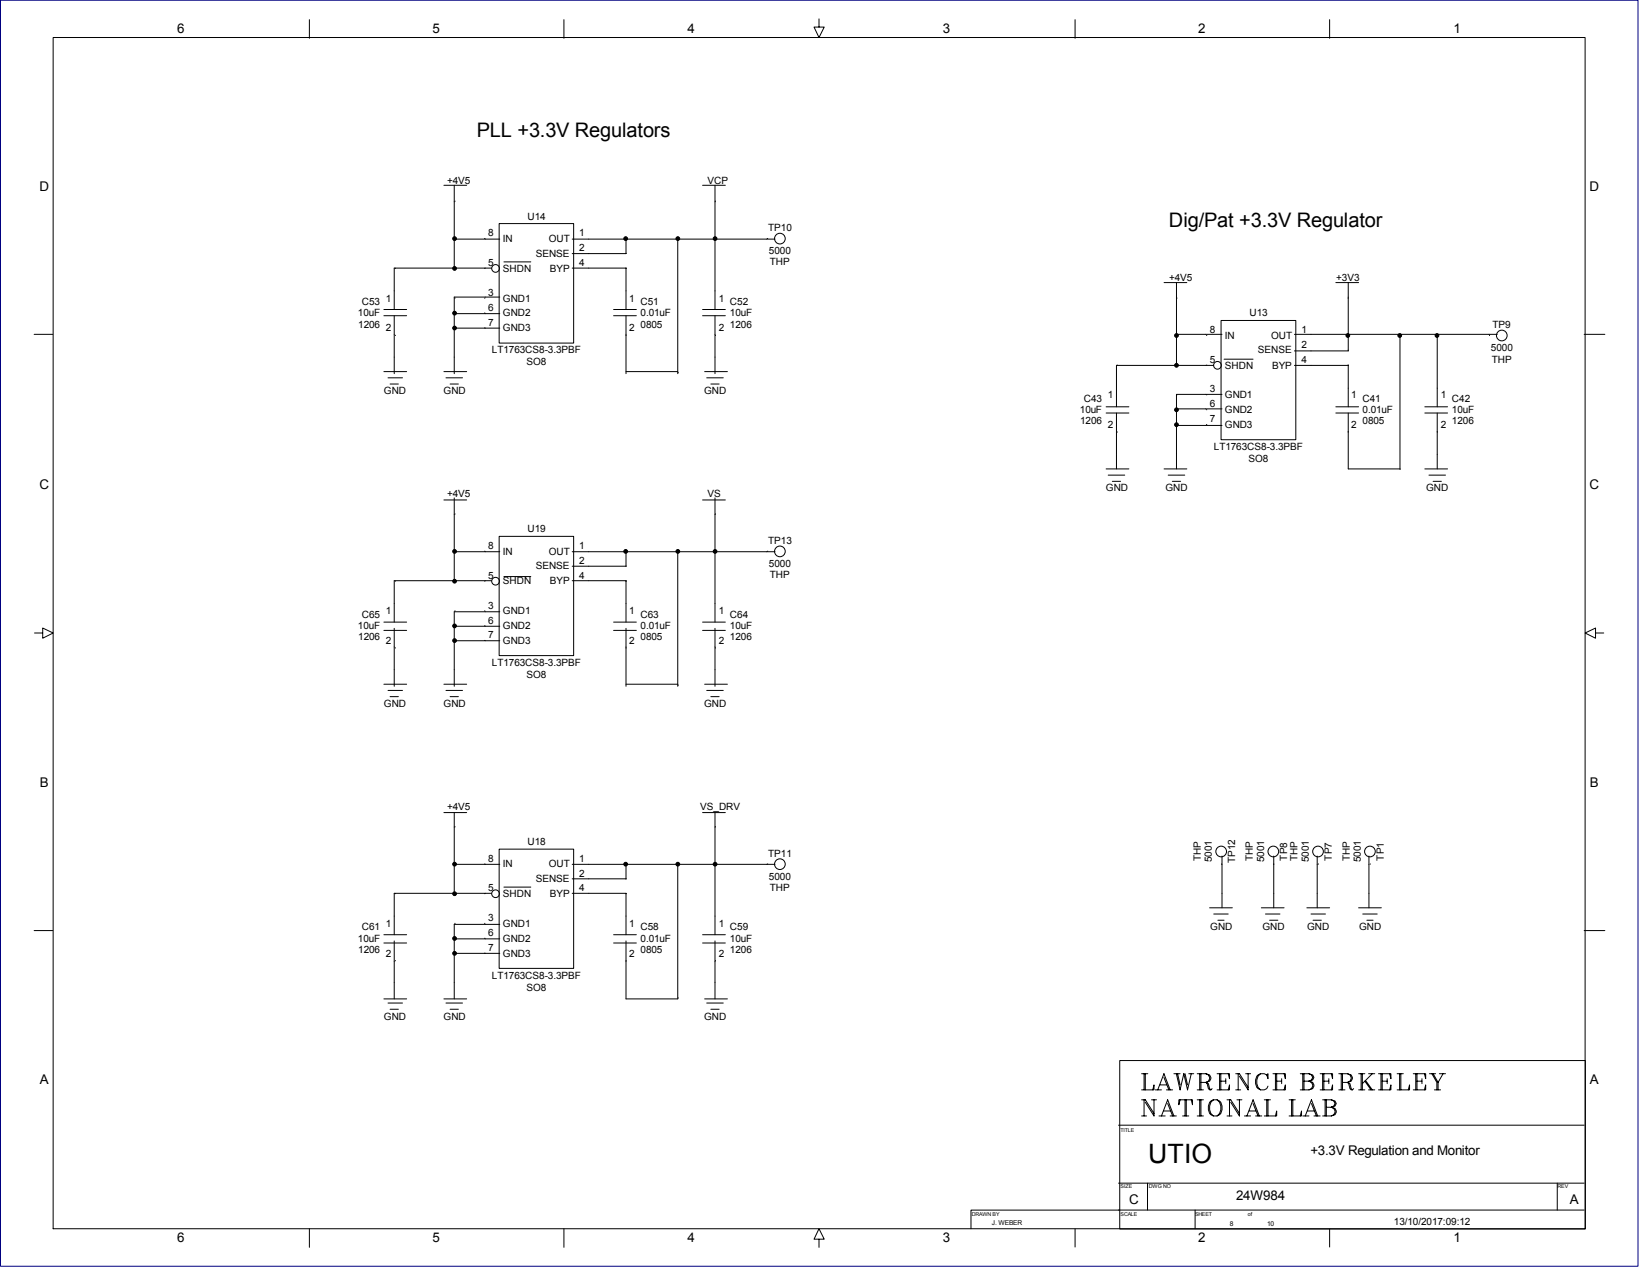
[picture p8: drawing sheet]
<svg xmlns="http://www.w3.org/2000/svg" width="279mm" height="216mm" viewBox="0 0 279 216" stroke-linecap="round" stroke-linejoin="round" font-family="sans-serif">
<path d="M.1 0h279.1v215.8h-279.1z" fill="none" stroke="#000080" stroke-width=".17"/>
<g fill="none" stroke="#000" stroke-width=".17">
<path d="M9.1 6.4h261.1v203h-261.1zM52.7 3.4v3.1M96.1 3.4v3.1M139.6 3.2v1.4h.9l-.9 1.8-.8-1.8h.8M183.3 3.4v3.1M226.7 3.4v3.1M75.7 31.6h3.9M77.4 31.6v14.1M85.1 38.1h12.7v20.4h-12.7zM119.8 31.6h3.8M121.9 31.6v21.1M5.8 57h3.2"/>
<path d="M65.4 53.8h3.9M65.4 52.7h3.9M67.2 53.8v9.9M77.4 40.7h7.8M77.4 53.4h7.8M77.4 55.9h7.8M83.8 45.7h-16.6v7M85.2 50.6h-7.8v13.1M85.9 44.6h4.6M97.5 40.7h34.6M97.5 45.7h9.2v7M104.6 53.8h3.9"/>
<path d="M104.6 52.7h3.9M106.7 40.7v2.5h-9.2M106.7 53.8v9.9M115.5 40.7v23M119.8 53.8h3.8M119.8 52.7h3.8M121.9 53.8v9.9M198.4 48.2h3.9M200.6 57h7.7M200.6 48.2v14.1M208.2 54.6h12.7v20.3h-12.7zM220.7 57h34.5"/>
<path d="M227.7 48.2h3.9M229.8 48.2v11.6h-9.1M238.7 57v22.9h-8.9v-9.5M245 57v12.3M270.1 57h3.5M65.4 63.3h3.9M66.1 64.4h2.5M66.5 65.4h1.4M75.7 63.3h3.9M76 64.4h2.8M76.7 65.4h1.4M106.7 63.3h8.8"/>
<path d="M120.1 63.3h3.9M120.5 64.4h2.8M121.2 65.4h1.4M188.6 70.4h3.8M188.6 69.3h3.8M188.6 79.9h3.8M190.3 70.4v9.5M198.4 79.9h3.9M200.6 69.7h7.7M200.6 72.5h7.7M206.9 62.3h-16.6v7M208.3 67.2h-7.7v12.7"/>
<path d="M208.7 61.2h4.9M220.7 62.3h9.1v7M227.7 70.4h3.9M227.7 69.3h3.9M242.9 70.4h3.9M242.9 69.3h3.9M242.9 79.9h3.9M245 70.4v9.5M75.7 85.2h3.9M77.4 84.8v14.2M77.4 94h7.8M83.8 99h-16.6v7"/>
<path d="M85.1 91.4h12.7v20.3h-12.7zM85.9 98.2h4.6M97.5 99h9.2v7M97.5 94h34.6M106.7 94v2.5h-9.2M115.5 94v22.9M119.8 85.2h3.8M121.9 84.8v21.2M188.9 81h2.8M189.6 82h1.4M199.1 81h2.9M199.8 82h1.5"/>
<path d="M243.6 81h2.8M244.3 82h1.4M5.9 107.9h1.4v-.9l1.8 .9-1.8 .9v-.9M65.4 107.4h3.9M65.4 106h3.9M65.4 116.6h3.9M66.1 117.7h2.5M66.5 118.7h1.4M67.2 107.1v9.8M75.7 116.6h3.9M76 117.7h2.8M76.7 118.7h1.4"/>
<path d="M77.4 106.7h7.8M77.4 109.2h7.8M85.2 104.2h-7.8v12.7M104.6 107.4h3.9M104.6 106h3.9M106.7 107.1v9.8M106.7 116.6h8.8M119.8 107.4h3.8M119.8 106h3.8M120.1 116.6h3.9M120.5 117.7h2.8M121.2 118.7h1.4"/>
<path d="M121.9 107.1v9.8M272 107.9v-.9l-1.8 .9 1.8 .9v-.9h1.4M75.7 138.5h3.9M77.4 138.5v13.7M119.8 138.5h3.8M121.9 138.5v20.8M5.8 158.6h3.2M65.4 159.3h3.9M77.4 147.3h7.8M77.4 160h7.8M83.8 152.2h-16.6v7.1M85.1 144.7h12.7v20.3h-12.7z"/>
<path d="M85.2 157.5h-7.8v12.7M85.9 151.2h4.6M97.5 152.2h9.2v7.1M97.5 147.3h34.6M104.6 159.3h3.9M106.7 147.3v2.5h-9.2M115.5 147.3v22.9h-8.8v-9.9M119.8 159.3h3.8M206.2 154.7h3.9M206.9 155.8h2.5M207.6 156.8h1.1M208.3 145.9v8.8"/>
<path d="M215 154.7h3.9M215.7 155.8h2.5M216.4 156.8h1.4M217.1 145.9v8.8M222.8 154.7h3.9M223.5 155.8h2.5M223.8 156.8h1.4M224.5 145.9v8.8M231.6 154.7h3.9M232.3 155.8h2.5M233 156.8h1.1M233.4 145.9v8.8"/>
<path d="M270.1 158.6h3.5M65.4 160.7h3.9M65.4 170.2h3.9M66.1 170.9h2.5M66.5 172h1.4M67.2 160.3v9.9M75.7 170.2h3.9M76 170.9h2.8M76.7 172h1.4M77.4 162.5h7.8M104.6 160.7h3.9M119.8 160.7h3.8"/>
<path d="M120.1 170.2h3.9M120.5 170.9h2.8M121.2 172h1.4M121.9 160.3v9.9M190.7 191.7h79.4M190.9 180.7h79.4v28.7h-79.4zM194.6 185.7h2.1v-.8l-.2 .8M194.6 183h1.1M194.6 190.2h.9M194.6 187.4h.6l1.5 2.3M195 183v2.7M195 187.4v2.8"/>
<path d="M195.2 183v2.7M196.3 187.4h.8M196.7 187.4v2.8l-1.5-2.4M196.9 185.7h1.1M197.4 185.7l1-2.7 1.1 2.7M197.6 190.2h1M197.8 184.9h1M198 190.2l1.1-2.8 1 2.8M198.4 183.6l.9 2.1M198.4 189.3h1.1M198.8 185.7h1.1M199.1 188l.8 2.2"/>
<path d="M199.5 190.2h1M200.1 183h1.1M200.5 183l.7 2.7 .6-2.7 .6 2.7 .7-2.7M200.7 183l.5 1.9M201.2 187.4l-.2 .9v-.9h2.3v.9l-.2-.9M201.6 190.2h1M202 183l.4 1.9M202 187.4v2.8M202.2 187.4v2.8M202.6 183h.9M204.1 183h1.5l.6 .2 .2 .4-.2 .6-.6 .2h-.9M204.1 185.7h1"/>
<path d="M204.1 190.2h1M204.1 187.4h1M204.5 183v2.7M204.5 187.4v2.8M204.7 183v2.7M204.7 187.4v2.8M205.6 184.4l.4 .3 .2 .8 .2 .2M205.6 184.4l.2 .3 .2 .8 .2 .2h.2l.2-.2M205.6 183l.4 .2 .2 .4-.2 .6-.4 .2M206.4 187.6a1.25 1.25 0 0 1 1.5 0 1.25 1.25 0 0 1 .4 1.5 1.17 1.17 0 0 1-1.1 1.1 1.17 1.17 0 0 1-1.2-1.1v-.6l.2-.7zM206.8 187.4a1.76 1.76 0 0 0 0 2.8M207.5 185.7h2.1v-.8l-.2 .8"/>
<path d="M207.5 183h2.1v.8l-.2-.8M207.5 187.4a1.76 1.76 0 0 1 0 2.8M207.9 183v2.7M208.1 184.2h.9M208.1 183v2.7M209 183.8v.9M209.2 190.2h.8M209.2 187.4h.6l1.5 2.3M209.6 187.4v2.8M210.7 183h.6l1.5 2.3M210.7 185.7h.8M210.9 187.4h.8"/>
<path d="M211.1 183v2.7M211.3 187.4v2.8l-1.5-2.4M212.1 190.2h1.1M212.3 183h.9M212.6 190.2l1-2.8 1.1 2.8M212.8 183v2.7l-1.5-2.3M213 189.3h1M213.6 188l.9 2.2M214 190.2h1.1M214.9 183a1.76 1.76 0 0 0 0 2.7M215.5 190.2h2.1v-.9l-.2 .9M215.5 187.4h1.1"/>
<path d="M215.9 183.2l.3-.2v.8l-.3-.6a1.25 1.25 0 0 0-1.5 0 1.25 1.25 0 0 0-.4 1.5 1.17 1.17 0 0 0 .7 1 1.17 1.17 0 0 0 1.2-.2l.3-.4M215.9 187.4v2.8M216.2 187.4v2.8M217 185.7h2.1v-.8l-.2 .8M217 183h2.1v.8l-.2-.8M217.4 183v2.7M217.6 184.2h.9M217.6 183v2.7M218.5 183.8v.9M219.8 190.2h2.1v-.9l-.2 .9M219.8 187.4h1M220.2 187.4v2.8"/>
<path d="M220.4 187.4v2.8M221.7 183h1.4l.7 .2 .2 .4-.2 .4-.7 .2M222.1 183v2.7M222.1 190.2h1M222.3 184.2h.8l.7 .2 .2 .7-.2 .4-.7 .2h-1.4M222.3 183v2.7M222.5 190.2l1.1-2.8 1 2.8M222.9 189.3h1.1M223.1 184.2l.5 .2 .2 .5-.2 .6-.5 .2M223.1 183l.5 .2 .2 .4-.2 .4-.5 .2M223.6 188l.8 2.2M224 190.2h1"/>
<path d="M225 185.7h2.2v-.8l-.3 .8M225 183h2.2v.8l-.3-.8M225.5 187.4h1.4l.7 .2 .2 .4-.2 .5-.7 .2M225.5 183v2.7M225.7 184.2h.8M225.7 183v2.7M225.9 187.4v2.8M226.1 188.7h.8l.7 .2 .2 .6-.2 .4-.7 .3h-1.4M226.1 187.4v2.8M226.5 183.8v.9M226.9 188.7l.5 .2 .2 .4-.2 .6-.5 .3M226.9 187.4l.5 .2 .2 .4-.2 .5-.5 .2"/>
<path d="M228.2 183h1.5l.6 .2 .2 .4-.2 .6-.6 .2h-.8M228.2 185.7h1.1M228.6 183v2.7M228.9 183v2.7M229.7 184.4l.4 .3 .2 .8 .2 .2M229.7 184.4l.2 .3 .2 .8 .2 .2h.2l.3-.2M229.7 183l.4 .2 .2 .4-.2 .6-.4 .2M231.6 183h1.1M231.6 185.7h1.1M232 183v2.7M232.2 183v2.7M232.7 184.2l1 1.5"/>
<path d="M232.9 184.2l1 1.5M233.3 183h1.1M233.3 185.7h1.1M233.9 183l-1.7 1.7M235 185.7h2.1v-.8l-.2 .8M235 183h2.1v.8l-.2-.8M235.4 183v2.7M235.6 184.2h.9M235.6 183v2.7M236.5 183.8v.9M238.2 185.7h2.1v-.8l-.2 .8M238.2 183h1"/>
<path d="M238.6 183v2.7M238.8 183v2.7M240.9 185.7h2.1v-.8l-.2 .8M240.9 183h2.1v.8l-.2-.8M241.3 183v2.7M241.6 184.2h.8M241.6 183v2.7M242.4 183.8v.9M243.7 183h1M244.1 183l.8 1.4v1.3M244.3 183l.9 1.4M244.5 185.7h1.1"/>
<path d="M245.4 183h1M246 183l-.8 1.4v1.3M52.7 209.4v3.1M96.1 209.4v3.1M139.6 211.2h.9l-.9-1.8-.8 1.8h.8v1.4M183.3 209.4v3.1M190.7 201.6h79.4M190.7 206.2h79.4M190.9 206.2h-25.4v3.2M195.6 201.6v4.6M203.7 206.2v3.2M226.7 209.4v3.1"/>
<path d="M265.5 201.6v4.6"/>
<circle cx="77.5" cy="55.9" r=".32"/>
<circle cx="77.5" cy="45.7" r=".32"/>
<circle cx="77.5" cy="53.4" r=".32"/>
<circle cx="77.5" cy="40.7" r=".32"/>
<circle cx="84.5" cy="45.7" r=".66"/>
<circle cx="106.7" cy="40.7" r=".32"/>
<circle cx="115.5" cy="40.7" r=".32"/>
<circle cx="121.9" cy="40.7" r=".32"/>
<circle cx="132.9" cy="40.7" r=".91"/>
<circle cx="200.6" cy="57.2" r=".32"/>
<circle cx="229.8" cy="57.2" r=".32"/>
<circle cx="238.6" cy="57.2" r=".32"/>
<circle cx="245" cy="57.2" r=".32"/>
<circle cx="256" cy="57.2" r=".91"/>
<circle cx="200.6" cy="62.3" r=".32"/>
<circle cx="200.6" cy="72.4" r=".32"/>
<circle cx="200.6" cy="69.8" r=".32"/>
<circle cx="207.5" cy="62.3" r=".66"/>
<circle cx="77.5" cy="94" r=".32"/>
<circle cx="77.5" cy="99" r=".32"/>
<circle cx="84.5" cy="99" r=".66"/>
<circle cx="106.7" cy="94" r=".32"/>
<circle cx="115.5" cy="94" r=".32"/>
<circle cx="121.9" cy="94" r=".32"/>
<circle cx="132.9" cy="94" r=".91"/>
<circle cx="77.5" cy="106.7" r=".32"/>
<circle cx="77.5" cy="109.2" r=".32"/>
<circle cx="77.5" cy="152.3" r=".32"/>
<circle cx="77.5" cy="147.3" r=".32"/>
<circle cx="77.5" cy="159.9" r=".32"/>
<circle cx="84.5" cy="152.3" r=".66"/>
<circle cx="106.7" cy="147.3" r=".32"/>
<circle cx="115.5" cy="147.3" r=".32"/>
<circle cx="121.9" cy="147.3" r=".32"/>
<circle cx="132.9" cy="147.3" r=".91"/>
<circle cx="208.2" cy="145.1" r=".91"/>
<circle cx="217.1" cy="145.1" r=".91"/>
<circle cx="224.7" cy="145.1" r=".91"/>
<circle cx="233.5" cy="145.1" r=".91"/>
<circle cx="77.5" cy="162.5" r=".32"/>
</g>
<g fill="#000">
<circle cx="77.5" cy="40.7" r=".33"/>
<circle cx="77.5" cy="55.9" r=".33"/>
<circle cx="77.5" cy="53.4" r=".33"/>
<circle cx="77.5" cy="45.7" r=".33"/>
<circle cx="106.7" cy="40.7" r=".33"/>
<circle cx="115.5" cy="40.7" r=".33"/>
<circle cx="121.9" cy="40.7" r=".33"/>
<circle cx="200.6" cy="57.2" r=".33"/>
<circle cx="229.8" cy="57.2" r=".33"/>
<circle cx="238.6" cy="57.2" r=".33"/>
<circle cx="245" cy="57.2" r=".33"/>
<circle cx="200.6" cy="62.3" r=".33"/>
<circle cx="200.6" cy="72.4" r=".33"/>
<circle cx="200.6" cy="69.8" r=".33"/>
<circle cx="77.5" cy="99" r=".33"/>
<circle cx="77.5" cy="94" r=".33"/>
<circle cx="106.7" cy="94" r=".33"/>
<circle cx="115.5" cy="94" r=".33"/>
<circle cx="121.9" cy="94" r=".33"/>
<circle cx="77.5" cy="109.2" r=".33"/>
<circle cx="77.5" cy="106.7" r=".33"/>
<circle cx="77.5" cy="152.3" r=".33"/>
<circle cx="77.5" cy="159.9" r=".33"/>
<circle cx="77.5" cy="147.3" r=".33"/>
<circle cx="106.7" cy="147.3" r=".33"/>
<circle cx="115.5" cy="147.3" r=".33"/>
<circle cx="121.9" cy="147.3" r=".33"/>
<circle cx="77.5" cy="162.5" r=".33"/>
</g>
<text font-size="4.5" x="195.7" y="198.2">UTIO</text>
<g font-size="3.4">
<text x="81.3" y="23.4">PLL +3.3V Regulators</text>
<text x="199.3" y="38.7">Dig/Pat +3.3V Regulator</text>
</g>
<g font-size="2.3">
<text x="30.2" y="5.6">6</text>
<text x="73.7" y="5.6">5</text>
<text x="117.2" y="5.6">4</text>
<text x="160.7" y="5.6">3</text>
<text x="204.3" y="5.6">2</text>
<text x="247.8" y="5.6">1</text>
<text x="6.7" y="32.5">D</text>
<text x="270.9" y="32.5">D</text>
<text x="6.7" y="83.3">C</text>
<text x="270.9" y="83.3">C</text>
<text x="6.8" y="134">B</text>
<text x="271" y="134">B</text>
<text x="6.8" y="184.8">A</text>
<text x="271" y="184.8">A</text>
<text x="223.4" y="196.8">+3.3V Regulation and Monitor</text>
<text x="192.5" y="205.2">C</text>
<text x="210.7" y="204.4">24W984</text>
<text x="267.6" y="205.2">A</text>
<text x="30.2" y="211.7">6</text>
<text x="73.7" y="211.7">5</text>
<text x="117.2" y="211.7">4</text>
<text x="160.7" y="211.7">3</text>
<text x="204.3" y="211.7">2</text>
<text x="247.8" y="211.7">1</text>
</g>
<g font-size="1.7">
<text x="76.2" y="31.4">+4V5</text>
<text x="120.6" y="31.4">VCP</text>
<text x="83.2" y="40.2">8</text>
<text x="85.7" y="41.2">IN</text>
<text x="89.9" y="37.4">U14</text>
<text x="93.6" y="41.2">OUT</text>
<text x="98.7" y="40.2">1</text>
<text x="130.9" y="39.4">TP10</text>
<text x="83.2" y="45.3">5</text>
<text x="85.7" y="46.3">SHDN</text>
<text x="91.3" y="43.8">SENSE</text>
<text x="93.7" y="46.3">BYP</text>
<text x="98.7" y="45.3">4</text>
<text x="98.7" y="42.8">2</text>
<text x="131.1" y="43.3">5000</text>
<text x="131.2" y="45.2">THP</text>
<text x="199.3" y="47.9">+4V5</text>
<text x="227.8" y="47.8">+3V3</text>
<text x="61" y="53.9">10uF</text>
<text x="61.7" y="52">C53</text>
<text x="65.7" y="51.4">1</text>
<text x="83.2" y="52.9">6</text>
<text x="83.2" y="50.4">3</text>
<text x="85.7" y="51.4">GND1</text>
<text x="85.7" y="53.9">GND2</text>
<text x="107.3" y="51.4">1</text>
<text x="109.2" y="52">C51</text>
<text x="109.2" y="53.9">0.01uF</text>
<text x="122.5" y="51.4">1</text>
<text x="124.4" y="52">C52</text>
<text x="124.4" y="53.9">10uF</text>
<text x="213" y="53.9">U13</text>
<text x="61.1" y="55.8">1206</text>
<text x="65.7" y="56.5">2</text>
<text x="83.2" y="55.5">7</text>
<text x="85.7" y="56.5">GND3</text>
<text x="107.3" y="56.5">2</text>
<text x="109.2" y="55.8">0805</text>
<text x="122.5" y="56.5">2</text>
<text x="124.4" y="55.8">1206</text>
<text x="206.3" y="56.8">8</text>
<text x="208.8" y="57.7">IN</text>
<text x="216.7" y="57.7">OUT</text>
<text x="221.8" y="59.3">2</text>
<text x="221.8" y="56.8">1</text>
<text x="254.2" y="59.9">5000</text>
<text x="254.4" y="56">TP9</text>
<text x="83.9" y="60.2">LT1763CS8-3.3PBF</text>
<text x="89.8" y="62.3">SO8</text>
<text x="206.3" y="61.8">5</text>
<text x="208.8" y="62.8">SHDN</text>
<text x="214.4" y="60.2">SENSE</text>
<text x="216.9" y="62.8">BYP</text>
<text x="221.8" y="61.8">4</text>
<text x="254.3" y="61.8">THP</text>
<text x="65.5" y="67.2">GND</text>
<text x="75.6" y="67.2">GND</text>
<text x="120" y="67.2">GND</text>
<text x="184.1" y="70.4">10uF</text>
<text x="184.8" y="68.5">C43</text>
<text x="188.8" y="67.8">1</text>
<text x="206.3" y="72">7</text>
<text x="206.3" y="69.4">6</text>
<text x="206.3" y="66.9">3</text>
<text x="208.8" y="67.8">GND1</text>
<text x="208.8" y="70.4">GND2</text>
<text x="230.4" y="67.8">1</text>
<text x="232.3" y="68.5">C41</text>
<text x="232.3" y="70.4">0.01uF</text>
<text x="245.6" y="67.8">1</text>
<text x="247.5" y="68.5">C42</text>
<text x="247.5" y="70.4">10uF</text>
<text x="184.1" y="72.3">1206</text>
<text x="188.8" y="72.9">2</text>
<text x="206.9" y="76.7">LT1763CS8-3.3PBF</text>
<text x="208.8" y="72.9">GND3</text>
<text x="230.4" y="72.9">2</text>
<text x="232.3" y="72.3">0805</text>
<text x="245.6" y="72.9">2</text>
<text x="247.5" y="72.3">1206</text>
<text x="188.5" y="83.7">GND</text>
<text x="198.7" y="83.7">GND</text>
<text x="212.8" y="78.8">SO8</text>
<text x="243.1" y="83.7">GND</text>
<text x="76.2" y="84.7">+4V5</text>
<text x="120.6" y="84.7">VS</text>
<text x="83.2" y="93.5">8</text>
<text x="85.7" y="94.5">IN</text>
<text x="89.9" y="90.7">U19</text>
<text x="93.6" y="94.5">OUT</text>
<text x="98.7" y="93.5">1</text>
<text x="130.9" y="92.7">TP13</text>
<text x="83.2" y="98.6">5</text>
<text x="85.7" y="99.6">SHDN</text>
<text x="91.3" y="97">SENSE</text>
<text x="93.7" y="99.6">BYP</text>
<text x="98.7" y="96.1">2</text>
<text x="98.7" y="98.6">4</text>
<text x="131.1" y="96.6">5000</text>
<text x="131.2" y="98.5">THP</text>
<text x="61" y="107.2">10uF</text>
<text x="61.7" y="105.3">C65</text>
<text x="65.7" y="104.7">1</text>
<text x="83.2" y="103.7">3</text>
<text x="83.2" y="106.2">6</text>
<text x="85.7" y="104.7">GND1</text>
<text x="85.7" y="107.2">GND2</text>
<text x="107.3" y="104.7">1</text>
<text x="109.2" y="105.3">C63</text>
<text x="109.2" y="107.2">0.01uF</text>
<text x="122.5" y="104.7">1</text>
<text x="124.4" y="105.3">C64</text>
<text x="124.4" y="107.2">10uF</text>
<text x="61.1" y="109">1206</text>
<text x="65.7" y="109.7">2</text>
<text x="83.2" y="108.7">7</text>
<text x="83.9" y="113.5">LT1763CS8-3.3PBF</text>
<text x="85.7" y="109.7">GND3</text>
<text x="107.3" y="109.7">2</text>
<text x="109.2" y="109">0805</text>
<text x="122.5" y="109.7">2</text>
<text x="124.4" y="109">1206</text>
<text x="89.8" y="115.5">SO8</text>
<text x="65.5" y="120.5">GND</text>
<text x="75.6" y="120.5">GND</text>
<text x="120" y="120.5">GND</text>
<text x="76.2" y="138">+4V5</text>
<text x="119.3" y="138">VS_DRV</text>
<text x="83.2" y="146.8">8</text>
<text x="85.7" y="147.8">IN</text>
<text x="89.9" y="144">U18</text>
<text x="93.6" y="147.8">OUT</text>
<text x="98.7" y="146.8">1</text>
<text x="98.7" y="149.4">2</text>
<text x="130.9" y="146">TP11</text>
<text x="131.1" y="149.9">5000</text>
<text x="204.7" y="146.8" transform="rotate(-90 204.7 146.8)">THP</text>
<text x="206.6" y="146.9" transform="rotate(-90 206.6 146.9)">5001</text>
<text x="210.5" y="147.1" transform="rotate(-90 210.5 147.1)">TP12</text>
<text x="213.6" y="146.8" transform="rotate(-90 213.6 146.8)">THP</text>
<text x="215.5" y="146.9" transform="rotate(-90 215.5 146.9)">5001</text>
<text x="219.4" y="146.6" transform="rotate(-90 219.4 146.6)">TP8</text>
<text x="221.2" y="146.8" transform="rotate(-90 221.2 146.8)">THP</text>
<text x="223.1" y="146.9" transform="rotate(-90 223.1 146.9)">5001</text>
<text x="227.1" y="146.6" transform="rotate(-90 227.1 146.6)">TP7</text>
<text x="230.1" y="146.8" transform="rotate(-90 230.1 146.8)">THP</text>
<text x="232" y="146.9" transform="rotate(-90 232 146.9)">5001</text>
<text x="235.9" y="146.6" transform="rotate(-90 235.9 146.6)">TP1</text>
<text x="83.2" y="151.9">5</text>
<text x="85.7" y="152.9">SHDN</text>
<text x="91.3" y="150.3">SENSE</text>
<text x="93.7" y="152.9">BYP</text>
<text x="98.7" y="151.9">4</text>
<text x="131.2" y="151.8">THP</text>
<text x="61" y="160.4">10uF</text>
<text x="61.7" y="158.5">C61</text>
<text x="65.7" y="157.9">1</text>
<text x="83.2" y="157">3</text>
<text x="83.2" y="159.5">6</text>
<text x="85.7" y="157.9">GND1</text>
<text x="85.7" y="160.4">GND2</text>
<text x="107.3" y="157.9">1</text>
<text x="109.2" y="158.5">C58</text>
<text x="109.2" y="160.4">0.01uF</text>
<text x="122.5" y="157.9">1</text>
<text x="124.4" y="158.5">C59</text>
<text x="124.4" y="160.4">10uF</text>
<text x="206.3" y="158.5">GND</text>
<text x="215.2" y="158.5">GND</text>
<text x="222.8" y="158.5">GND</text>
<text x="231.7" y="158.5">GND</text>
<text x="61.1" y="162.3">1206</text>
<text x="65.7" y="163">2</text>
<text x="83.2" y="162">7</text>
<text x="83.9" y="166.8">LT1763CS8-3.3PBF</text>
<text x="85.7" y="163">GND3</text>
<text x="107.3" y="163">2</text>
<text x="109.2" y="162.3">0805</text>
<text x="122.5" y="163">2</text>
<text x="124.4" y="162.3">1206</text>
<text x="65.5" y="173.8">GND</text>
<text x="75.6" y="173.8">GND</text>
<text x="89.8" y="168.9">SO8</text>
<text x="120" y="173.8">GND</text>
<text x="237.6" y="208.7">13/10/2017:09:12</text>
</g>
<g font-size="1.1">
<text x="169.1" y="208.7">J. WEBER</text>
<text x="209.7" y="208.9">8</text>
<text x="216" y="208.9">10</text>
</g>
<g font-size=".9">
<text x="191" y="192.8">TITLE</text>
<text x="191" y="202.4">SIZE</text>
<text x="195.8" y="202.4">DWG NO</text>
<text x="265.5" y="202.4">REV</text>
<text x="165.7" y="207.1">DRAWN BY</text>
<text x="191" y="207.1">SCALE</text>
<text x="203.7" y="207.1">SHEET</text>
<text x="212.7" y="207.3">of</text>
</g>
</svg>
